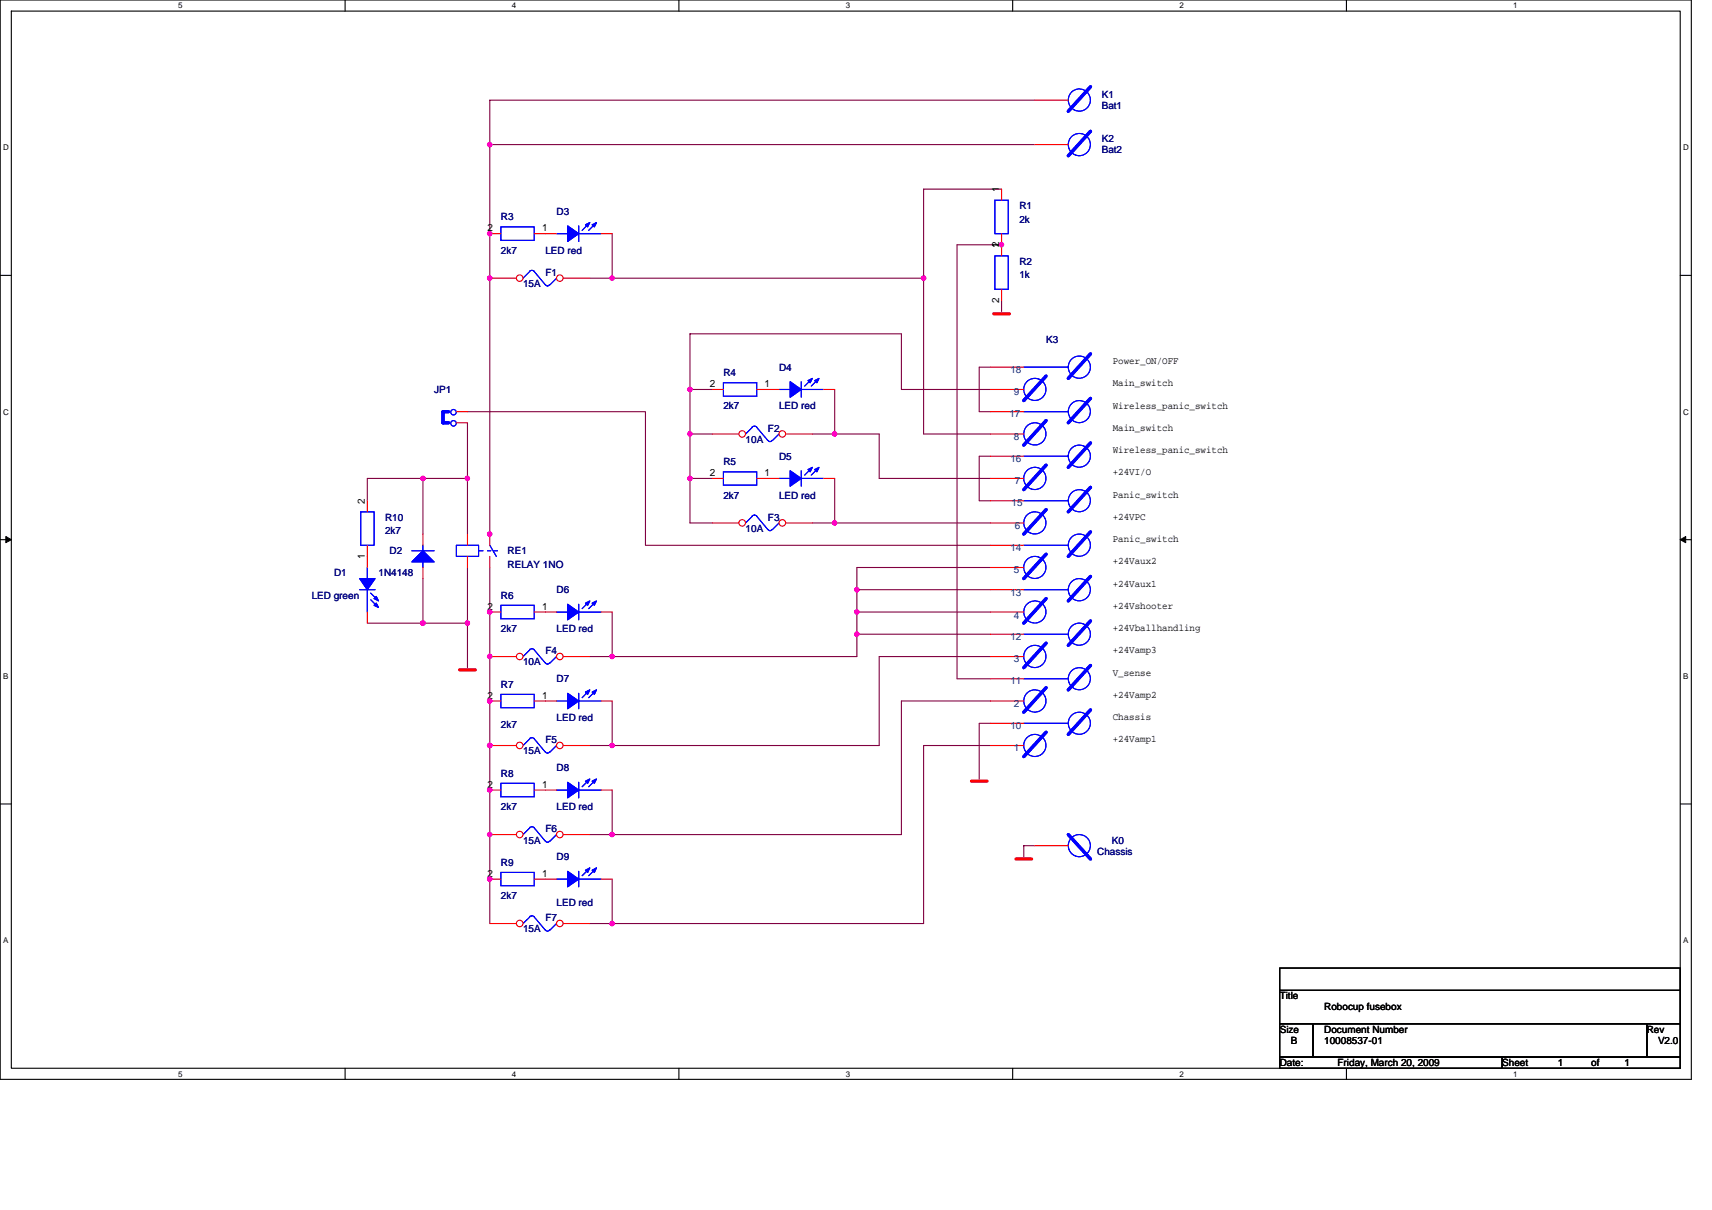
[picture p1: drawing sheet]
<svg xmlns="http://www.w3.org/2000/svg" width="297mm" height="210mm" viewBox="0 0 297 210" stroke-linecap="round" stroke-linejoin="round" font-family="sans-serif">
<path d="M0 0h293.5v187.2h-293.5zM2 1.9h289.5v183.4h-289.5z" fill="none" stroke="#000" stroke-width=".19"/>
<g fill="#fff">
<path d="M30.9 .2h.8v1.6h-.8z"/>
<path d="M30.9 185.5h.8v1.6h-.8z"/>
</g>
<path d="M59.9 0v1.9M59.9 185.3v1.9" fill="none" stroke="#000" stroke-width=".19"/>
<g fill="#fff">
<path d="M88.8 .2h.8v1.6h-.8z"/>
<path d="M88.8 185.5h.8v1.6h-.8z"/>
</g>
<path d="M117.8 0v1.9M117.8 185.3v1.9" fill="none" stroke="#000" stroke-width=".19"/>
<g fill="#fff">
<path d="M146.7 .2h.8v1.6h-.8z"/>
<path d="M146.7 185.5h.8v1.6h-.8z"/>
</g>
<path d="M175.7 0v1.9M175.7 185.3v1.9" fill="none" stroke="#000" stroke-width=".19"/>
<g fill="#fff">
<path d="M204.7 .2h.7v1.6h-.7z"/>
<path d="M204.7 185.5h.7v1.6h-.7z"/>
</g>
<path d="M233.6 0v1.9M233.6 185.3v1.9" fill="none" stroke="#000" stroke-width=".19"/>
<g fill="#fff">
<path d="M262.6 .2h.7v1.6h-.7z"/>
<path d="M262.6 185.5h.7v1.6h-.7z"/>
<path d="M.5 24.8h1v1.6h-1z"/>
<path d="M292 24.8h1v1.6h-1z"/>
<path d="M.5 70.7h1v1.5h-1z"/>
<path d="M292 70.7h1v1.5h-1z"/>
</g>
<path d="M0 47.8h2M291.5 47.8h2" fill="none" stroke="#000" stroke-width=".19"/>
<g fill="#fff">
<path d="M.5 116.5h.9v1.6h-.9z"/>
<path d="M292 116.5h.9v1.6h-.9z"/>
</g>
<path d="M0 93.6h2M291.5 93.6h2" fill="none" stroke="#000" stroke-width=".19"/>
<path d="M1 93.1l1 .5-1 .5zM291.5 93.6l1-.5v1z" fill="#000" stroke="#000" stroke-width=".17"/>
<g fill="#fff">
<path d="M.5 162.4h.9v1.5h-.9z"/>
<path d="M292 162.4h.9v1.5h-.9z"/>
</g>
<path d="M0 139.5h2M291.5 139.5h2M222 167.9h69.5v3.9h-69.5zM222 171.8h69.5v5.8h-69.5zM222 177.6h5.8v5.8h-5.8zM227.8 177.6h57.9v5.8h-57.9zM285.7 177.6h5.8v5.8h-5.8zM222 183.4h38.6v1.9h-38.6zM260.6 183.4h30.9v1.9h-30.9z" fill="none" stroke="#000" stroke-width=".19"/>
<g fill="none" stroke="#800040" stroke-width=".19">
<path d="M179.6 17.4h-94.6v75.2M85 25.1h94.6M173.8 32.8h-13.6v42.5h11.6M102.3 48.3h57.9M106.2 40.5v7.8M173.8 52.1v1.9M173.8 42.5h-7.8v75.3h5.8M81.1 71.4h30.9v23.2h59.8M81.1 73.3v19.3M119.7 75.3h3.9M119.7 67.6h3.9M140.9 75.3h11.6v7.7h19.3"/>
<path d="M144.8 67.6v7.7M171.8 67.6h-15.4v-9.7h-36.7v32.8h3.9M171.8 63.7h-1.9v7.7h1.9M171.8 79.1h-1.9v7.8h1.9M73.4 83v9.6M81.1 83h-17.4v3.9M81.1 98.4v17.4M85 98.4v61.8M119.7 83h3.9M140.9 90.7h30.9M144.8 83v7.7M171.8 98.4h-23.1v15.5h-46.4"/>
<path d="M63.7 108.1h17.4M73.4 100.4v7.7M106.2 106.2v7.7M148.7 102.3h23.1M148.7 106.2h23.1M148.7 110h23.1M171.8 113.9h-19.3v15.4h-50.2M106.2 121.6v7.7M106.2 137.1v7.7M171.8 129.3h-11.6v30.9h-57.9M171.8 121.6h-15.4v23.2h-54.1M171.8 125.5h-1.9v9.6"/>
<path d="M106.2 152.5v7.7M179.6 146.7h-2v1.9"/>
</g>
<g fill="#f0f" stroke="#f0f" stroke-width=".19">
<circle cx="73.4" cy="108.1" r=".38"/>
<circle cx="106.2" cy="160.2" r=".38"/>
<circle cx="85" cy="129.3" r=".38"/>
<circle cx="85" cy="121.6" r=".38"/>
<circle cx="85" cy="144.8" r=".38"/>
<circle cx="85" cy="137" r=".38"/>
<circle cx="106.2" cy="129.3" r=".38"/>
<circle cx="106.2" cy="144.8" r=".38"/>
<circle cx="85" cy="106.2" r=".38"/>
<circle cx="106.2" cy="113.9" r=".38"/>
<circle cx="85" cy="25.1" r=".38"/>
<circle cx="119.7" cy="67.6" r=".38"/>
<circle cx="85" cy="152.5" r=".38"/>
<circle cx="144.8" cy="75.3" r=".38"/>
<circle cx="85" cy="113.9" r=".38"/>
<circle cx="81.1" cy="108.1" r=".38"/>
<circle cx="119.7" cy="75.3" r=".38"/>
<circle cx="119.7" cy="83" r=".38"/>
<circle cx="81.1" cy="83" r=".38"/>
<circle cx="73.4" cy="83" r=".38"/>
<circle cx="160.3" cy="48.2" r=".38"/>
<circle cx="106.2" cy="48.2" r=".38"/>
<circle cx="85" cy="92.6" r=".38"/>
<circle cx="85" cy="48.2" r=".38"/>
<circle cx="144.8" cy="90.7" r=".38"/>
<circle cx="148.7" cy="106.2" r=".38"/>
<circle cx="148.7" cy="102.3" r=".38"/>
<circle cx="173.8" cy="42.4" r=".38"/>
<circle cx="85" cy="40.5" r=".38"/>
<circle cx="148.7" cy="110" r=".38"/>
</g>
<path d="M172.4 54.4h2.7M79.8 116.2h2.7M168.6 135.5h2.7M176.3 149h2.7" fill="none" stroke="#f00" stroke-width=".57"/>
<g fill="none" stroke="#00f" stroke-width=".19">
<path d="M172.6 34.7h2.3v5.8h-2.3zM79.2 94.6h3.8v1.9h-3.8zM83 95.5h.8M84.6 95.5h.6M85 94.6l1.1 1.9M85.7 95.5h.6M125.5 81.9h5.8v2.3h-5.8zM91.9 112.7l.4-.2 .4 .2M91.9 112.7l-1.1 1.2M92.7 112.7l1.9 2.3M94.7 115a.38 .38 0 0 0 .3 .2 .38 .38 0 0 0 .3-.2M96.6 113.9l-1.2 1.1"/>
<circle cx="78.7" cy="73.4" r=".48"/>
<circle cx="78.7" cy="71.5" r=".48"/>
</g>
<path d="M173.8 32.8v1.9M173.8 40.5v2M79.2 71.4h1.9M79.2 73.3h1.9M81.1 92.6v2M81.1 96.5v1.9M85 92.6v2M85 96.5v1.9M123.6 83h1.9M131.3 83h1.9" fill="none" stroke="#f00" stroke-width=".19"/>
<path d="M77.8 71.4h-.9v1.9h.9" fill="none" stroke="#00f" stroke-width=".57"/>
<circle cx="90.2" cy="113.9" r=".57" fill="#fff" stroke="#f00" stroke-width=".19"/>
<path d="M85 113.9h4.6" fill="none" stroke="#f00" stroke-width=".19"/>
<circle cx="97.1" cy="113.9" r=".57" fill="#fff" stroke="#f00" stroke-width=".19"/>
<path d="M133.2 83h2M142.9 83h1.9M97.7 113.9h4.6" fill="none" stroke="#f00" stroke-width=".19"/>
<path d="M135.2 83h1.9M139 81.7v2.6M139 83h3.9M140.8 81.3l-1.2 1.1M141.9 81.3l-1.1 1.1M91.9 143.6l.4-.2 .4 .2M91.9 143.6l-1.1 1.2M92.7 143.6l1.9 2.3M94.7 145.9a.38 .38 0 0 0 .3 .2 .38 .38 0 0 0 .3-.2M96.6 144.8l-1.2 1.1" fill="none" stroke="#00f" stroke-width=".19"/>
<g fill="#00f" stroke="#00f" stroke-width=".19">
<path d="M137.1 81.7l1.9 1.3-1.9 1.3z" fill-rule="evenodd"/>
<path d="M141.3 81.4l.8-.3-.4 .8z" fill-rule="evenodd"/>
<path d="M140.2 81.4l.7-.3-.3 .8z" fill-rule="evenodd"/>
<path d="M137.1 81.7l1.9 1.3-1.9 1.3z" fill-rule="evenodd"/>
<path d="M141.3 81.4l.8-.3-.4 .8z" fill-rule="evenodd"/>
<path d="M140.2 81.4l.7-.3-.3 .8z" fill-rule="evenodd"/>
</g>
<circle cx="90.2" cy="144.8" r=".57" fill="#fff" stroke="#f00" stroke-width=".19"/>
<path d="M85 144.8h4.6" fill="none" stroke="#f00" stroke-width=".19"/>
<circle cx="97.1" cy="144.8" r=".57" fill="#fff" stroke="#f00" stroke-width=".19"/>
<g fill="none" stroke="#f00" stroke-width=".19">
<path d="M179.6 17.4h5.8M179.6 25.1h5.8M85 40.5h1.9M92.7 40.5h1.9M123.6 67.6h1.9M131.3 67.6h1.9M63.7 86.9v1.9M63.7 94.6v1.9M85 121.6h1.9M85 137.1h1.9M92.7 121.6h1.9M92.7 137.1h1.9"/>
<path d="M97.7 144.8h4.6M179.6 146.7h5.8"/>
</g>
<g fill="none" stroke="#00f" stroke-width=".19">
<path d="M86.9 39.4h5.8v2.3h-5.8zM125.5 66.4h5.8v2.3h-5.8zM62.6 88.8h2.3v5.8h-2.3zM130.5 89.5l.4-.1 .4 .1M130.5 89.6l-1.1 1.1M131.3 89.6l1.9 2.3M133.3 91.8a.38 .38 0 0 0 .3 .3 .38 .38 0 0 0 .3-.3M135.2 90.7l-1.2 1.2M86.9 120.5h5.8v2.3h-5.8zM86.9 135.9h5.8v2.3h-5.8z"/>
<circle cx="187.3" cy="17.4" r="1.92"/>
<circle cx="187.3" cy="25.1" r="1.92"/>
<circle cx="187.3" cy="146.7" r="1.92"/>
</g>
<path d="M189.2 15l-3.8 4.3M189.2 22.8l-3.8 4.2M185.4 144.8l3.8 4.2" fill="none" stroke="#00f" stroke-width=".57"/>
<circle cx="128.8" cy="90.7" r=".57" fill="#fff" stroke="#f00" stroke-width=".19"/>
<path d="M123.6 90.7h4.6" fill="none" stroke="#f00" stroke-width=".19"/>
<circle cx="135.7" cy="90.7" r=".57" fill="#fff" stroke="#f00" stroke-width=".19"/>
<path d="M136.3 90.7h4.6" fill="none" stroke="#f00" stroke-width=".19"/>
<path d="M91.9 128.1l.4-.1 .4 .1M91.9 128.2l-1.1 1.1M92.7 128.2l1.9 2.3M94.7 130.5a.38 .38 0 0 0 .3 .2 .38 .38 0 0 0 .3-.2M96.6 129.3l-1.2 1.2" fill="none" stroke="#00f" stroke-width=".19"/>
<circle cx="90.2" cy="129.3" r=".57" fill="#fff" stroke="#f00" stroke-width=".19"/>
<path d="M85 129.3h4.6" fill="none" stroke="#f00" stroke-width=".19"/>
<circle cx="97.1" cy="129.3" r=".57" fill="#fff" stroke="#f00" stroke-width=".19"/>
<path d="M97.7 129.3h4.6M85 152.5h1.9M92.7 152.5h1.9" fill="none" stroke="#f00" stroke-width=".19"/>
<path d="M130.5 74.1l.4-.2 .4 .2M130.5 74.1l-1.1 1.2M131.3 74.1l1.9 2.3M133.3 76.4a.38 .38 0 0 0 .3 .2 .38 .38 0 0 0 .3-.2M135.2 75.3l-1.2 1.1M86.9 151.3h5.8v2.3h-5.8z" fill="none" stroke="#00f" stroke-width=".19"/>
<circle cx="128.8" cy="75.3" r=".57" fill="#fff" stroke="#f00" stroke-width=".19"/>
<path d="M123.6 75.3h4.6" fill="none" stroke="#f00" stroke-width=".19"/>
<circle cx="135.7" cy="75.3" r=".57" fill="#fff" stroke="#f00" stroke-width=".19"/>
<g fill="none" stroke="#f00" stroke-width=".19">
<path d="M94.6 40.5h2M104.3 40.5h1.9M133.2 67.6h2M136.3 75.3h4.6M142.9 67.6h1.9M63.7 96.5v1.9M63.7 106.2v1.9M85 106.2h1.9M92.7 106.2h1.9M94.6 121.6h2M94.6 137.1h2M104.3 121.6h1.9"/>
<path d="M104.3 137.1h1.9"/>
</g>
<g fill="none" stroke="#00f" stroke-width=".19">
<path d="M100.4 39.2v2.7M102.1 38.8l-1.1 1.2M103.3 38.8l-1.2 1.2M96.6 40.5h1.9M100.4 40.5h3.9M135.2 67.6h1.9M139 66.2v2.7M139 67.6h3.9M140.8 65.8l-1.2 1.2M141.9 65.8l-1.1 1.2M63.7 98.4v2M62.4 102.3h2.7"/>
<path d="M63.7 102.3v3.9M64.3 102.9l1.2 1.1M64.3 104l1.2 1.2M86.9 105h5.8v2.3h-5.8zM102.1 119.9l-1.1 1.1M103.3 119.9l-1.2 1.1M96.6 121.6h1.9M96.6 137.1h1.9M100.4 120.3v2.7M100.4 135.7v2.7M100.4 121.6h3.9M100.4 137.1h3.9"/>
<path d="M102.1 135.3l-1.1 1.2M103.3 135.3l-1.2 1.2M91.9 159l.4-.1 .4 .1M91.9 159.1l-1.1 1.1M92.7 159.1l1.9 2.3M94.7 161.3a.38 .38 0 0 0 .3 .2 .38 .38 0 0 0 .3-.2M96.6 160.2l-1.2 1.2"/>
</g>
<g fill="#00f" stroke="#00f" stroke-width=".19">
<path d="M137.1 66.2l1.9 1.4-1.9 1.3z" fill-rule="evenodd"/>
<path d="M141.3 66l.8-.4-.4 .8z" fill-rule="evenodd"/>
<path d="M140.2 66l.7-.4-.3 .8z" fill-rule="evenodd"/>
<path d="M137.1 66.2l1.9 1.4-1.9 1.3z" fill-rule="evenodd"/>
<path d="M141.3 66l.8-.4-.4 .8z" fill-rule="evenodd"/>
<path d="M140.2 66l.7-.4-.3 .8z" fill-rule="evenodd"/>
<path d="M98.5 120.3l1.9 1.3-1.9 1.4z" fill-rule="evenodd"/>
<path d="M102.7 120.1l.8-.4-.4 .8z" fill-rule="evenodd"/>
<path d="M101.6 120.1l.7-.4-.3 .8z" fill-rule="evenodd"/>
<path d="M98.5 120.3l1.9 1.3-1.9 1.4z" fill-rule="evenodd"/>
<path d="M102.7 120.1l.8-.4-.4 .8z" fill-rule="evenodd"/>
<path d="M101.6 120.1l.7-.4-.3 .8z" fill-rule="evenodd"/>
<path d="M98.5 39.2l1.9 1.3-1.9 1.4z" fill-rule="evenodd"/>
<path d="M102.7 39l.8-.4-.4 .8z" fill-rule="evenodd"/>
<path d="M101.6 39l.7-.4-.3 .8z" fill-rule="evenodd"/>
<path d="M98.5 39.2l1.9 1.3-1.9 1.4z" fill-rule="evenodd"/>
<path d="M102.7 39l.8-.4-.4 .8z" fill-rule="evenodd"/>
<path d="M101.6 39l.7-.4-.3 .8z" fill-rule="evenodd"/>
<path d="M62.4 100.4h2.7l-1.4 1.9z" fill-rule="evenodd"/>
<path d="M65.3 104.6l.4 .8-.8-.4z" fill-rule="evenodd"/>
<path d="M64.9 103.8l.4-.3 .4 .7z" fill-rule="evenodd"/>
<path d="M62.4 100.4h2.7l-1.4 1.9z" fill-rule="evenodd"/>
<path d="M65.3 104.6l.4 .8-.8-.4z" fill-rule="evenodd"/>
<path d="M64.9 103.8l.4-.3 .4 .7z" fill-rule="evenodd"/>
<path d="M98.5 135.7l1.9 1.4-1.9 1.3z" fill-rule="evenodd"/>
<path d="M102.7 135.5l.8-.4-.4 .8z" fill-rule="evenodd"/>
<path d="M101.6 135.5l.7-.4-.3 .8z" fill-rule="evenodd"/>
<path d="M98.5 135.7l1.9 1.4-1.9 1.3z" fill-rule="evenodd"/>
<path d="M102.7 135.5l.8-.4-.4 .8z" fill-rule="evenodd"/>
<path d="M101.6 135.5l.7-.4-.3 .8z" fill-rule="evenodd"/>
</g>
<circle cx="90.2" cy="160.2" r=".57" fill="#fff" stroke="#f00" stroke-width=".19"/>
<path d="M85 160.2h4.6" fill="none" stroke="#f00" stroke-width=".19"/>
<circle cx="97.1" cy="160.2" r=".57" fill="#fff" stroke="#f00" stroke-width=".19"/>
<path d="M94.6 106.2h2M104.3 106.2h1.9M94.6 152.5h2M104.3 152.5h1.9M97.7 160.2h4.6" fill="none" stroke="#f00" stroke-width=".19"/>
<g fill="none" stroke="#00f" stroke-width=".19">
<path d="M91.9 47.1l.4-.2 .4 .2M91.9 47.1l-1.1 1.2M92.7 47.1l1.9 2.3M94.7 49.4a.38 .38 0 0 0 .3 .2 .38 .38 0 0 0 .3-.2M96.6 48.3l-1.2 1.1M96.6 106.2h1.9M100.4 104.8v2.7M100.4 106.2h3.9M102.1 104.4l-1.1 1.2M103.3 104.4l-1.2 1.2M96.6 152.5h1.9M100.4 151.2v2.6"/>
<path d="M100.4 152.5h3.9M102.1 150.8l-1.1 1.1M103.3 150.8l-1.2 1.1"/>
</g>
<g fill="#00f" stroke="#00f" stroke-width=".19">
<path d="M98.5 151.2l1.9 1.3-1.9 1.3z" fill-rule="evenodd"/>
<path d="M102.7 151l.8-.4-.4 .7z" fill-rule="evenodd"/>
<path d="M101.6 151l.7-.4-.3 .7z" fill-rule="evenodd"/>
<path d="M98.5 151.2l1.9 1.3-1.9 1.3z" fill-rule="evenodd"/>
<path d="M102.7 151l.8-.4-.4 .7z" fill-rule="evenodd"/>
<path d="M101.6 151l.7-.4-.3 .7z" fill-rule="evenodd"/>
<path d="M98.5 104.8l1.9 1.4-1.9 1.3z" fill-rule="evenodd"/>
<path d="M102.7 104.6l.8-.4-.4 .8z" fill-rule="evenodd"/>
<path d="M101.6 104.6l.7-.4-.3 .8z" fill-rule="evenodd"/>
<path d="M98.5 104.8l1.9 1.4-1.9 1.3z" fill-rule="evenodd"/>
<path d="M102.7 104.6l.8-.4-.4 .8z" fill-rule="evenodd"/>
<path d="M101.6 104.6l.7-.4-.3 .8z" fill-rule="evenodd"/>
</g>
<circle cx="90.2" cy="48.2" r=".57" fill="#fff" stroke="#f00" stroke-width=".19"/>
<path d="M85 48.3h4.6" fill="none" stroke="#f00" stroke-width=".19"/>
<circle cx="97.1" cy="48.2" r=".57" fill="#fff" stroke="#f00" stroke-width=".19"/>
<g fill="none" stroke="#f00" stroke-width=".19">
<path d="M97.7 48.3h4.6M173.8 42.5v1.9M173.8 50.2v1.9M171.8 75.3h5.8M171.8 67.6h5.8M171.8 79.1h5.8M171.8 71.4h5.8M171.8 63.7h5.8M73.4 92.6v2M73.4 98.4v2M171.8 98.4h5.8M171.8 90.7h5.8"/>
<path d="M171.8 83h5.8M171.8 94.6h5.8M171.8 86.9h5.8M171.8 113.9h5.8M171.8 106.2h5.8M171.8 117.8h5.8M171.8 110h5.8M171.8 102.3h5.8M171.8 129.3h5.8M171.8 121.6h5.8M171.8 125.5h5.8"/>
</g>
<g fill="none" stroke="#00f" stroke-width=".19">
<path d="M172.6 44.4h2.3v5.8h-2.3zM177.6 79.1h7.8M177.6 71.4h7.8M177.6 63.7h7.8M71.5 95.5h3.8M73.4 94.6v.9M73.4 97.5v.9M177.6 94.6h7.8M177.6 86.9h7.8M177.6 117.8h7.8M177.6 110h7.8M177.6 102.3h7.8"/>
<path d="M177.6 125.5h7.8"/>
<circle cx="179.6" cy="75.3" r="1.93"/>
<circle cx="179.6" cy="67.6" r="1.92"/>
<circle cx="187.3" cy="63.7" r="1.92"/>
<circle cx="187.3" cy="71.4" r="1.92"/>
<circle cx="187.3" cy="79.1" r="1.92"/>
<circle cx="179.6" cy="83" r="1.93"/>
<circle cx="179.6" cy="90.7" r="1.92"/>
<circle cx="179.6" cy="98.4" r="1.92"/>
<circle cx="187.3" cy="94.6" r="1.92"/>
<circle cx="187.3" cy="86.9" r="1.92"/>
<circle cx="179.6" cy="113.9" r="1.93"/>
<circle cx="179.6" cy="106.2" r="1.92"/>
<circle cx="187.3" cy="102.3" r="1.92"/>
<circle cx="187.3" cy="110" r="1.92"/>
<circle cx="187.3" cy="117.7" r="1.92"/>
<circle cx="179.6" cy="121.6" r="1.93"/>
<circle cx="179.6" cy="129.3" r="1.92"/>
<circle cx="187.3" cy="125.5" r="1.92"/>
</g>
<g fill="#00f" stroke="#00f" stroke-width=".19">
<path d="M71.5 97.5l1.9-2 1.9 2z" fill-rule="evenodd"/>
<path d="M71.5 97.5l1.9-2 1.9 2z" fill-rule="evenodd"/>
</g>
<g fill="none" stroke="#00f" stroke-width=".57">
<path d="M181.5 73l-3.9 4.2M181.5 65.2l-3.9 4.3M189.2 76.8l-3.8 4.3M189.2 69.1l-3.8 4.2M189.2 61.4l-3.8 4.2M181.5 96.1l-3.9 4.3M181.5 88.4l-3.9 4.2M181.5 80.7l-3.9 4.2M189.2 92.3l-3.8 4.2M189.2 100l-3.8 4.2M189.2 84.5l-3.8 4.3M181.5 119.3l-3.9 4.2"/>
<path d="M181.5 111.6l-3.9 4.2M181.5 103.8l-3.9 4.3M189.2 107.7l-3.8 4.3M189.2 115.4l-3.8 4.3M181.5 127l-3.9 4.3M189.2 123.1l-3.8 4.3"/>
</g>
<g fill="#f0f" stroke="#f0f" stroke-width=".19">
<circle cx="73.4" cy="108.1" r=".38"/>
<circle cx="106.2" cy="160.2" r=".38"/>
<circle cx="85" cy="129.3" r=".38"/>
<circle cx="85" cy="121.6" r=".38"/>
<circle cx="85" cy="144.8" r=".38"/>
<circle cx="85" cy="137" r=".38"/>
<circle cx="106.2" cy="129.3" r=".38"/>
<circle cx="106.2" cy="144.8" r=".38"/>
<circle cx="85" cy="106.2" r=".38"/>
<circle cx="106.2" cy="113.9" r=".38"/>
<circle cx="85" cy="25.1" r=".38"/>
<circle cx="119.7" cy="67.6" r=".38"/>
<circle cx="85" cy="152.5" r=".38"/>
<circle cx="144.8" cy="75.3" r=".38"/>
<circle cx="85" cy="113.9" r=".38"/>
<circle cx="81.1" cy="108.1" r=".38"/>
<circle cx="119.7" cy="75.3" r=".38"/>
<circle cx="119.7" cy="83" r=".38"/>
<circle cx="81.1" cy="83" r=".38"/>
<circle cx="73.4" cy="83" r=".38"/>
<circle cx="160.3" cy="48.2" r=".38"/>
<circle cx="106.2" cy="48.2" r=".38"/>
<circle cx="85" cy="92.6" r=".38"/>
<circle cx="85" cy="48.2" r=".38"/>
<circle cx="144.8" cy="90.7" r=".38"/>
<circle cx="148.7" cy="106.2" r=".38"/>
<circle cx="148.7" cy="102.3" r=".38"/>
<circle cx="173.8" cy="42.4" r=".38"/>
<circle cx="85" cy="40.5" r=".38"/>
<circle cx="148.7" cy="110" r=".38"/>
</g>
<g font-size="1.7" fill="#000080">
<text x="191.2" y="17">K1</text>
<text x="191.2" y="18.9">Bat1</text>
<text x="191.2" y="24.7">K2</text>
<text x="191.2" y="26.6">Bat2</text>
<text x="86.9" y="38.2">R3</text>
<text x="96.6" y="37.3">D3</text>
<text x="176.9" y="36.3">R1</text>
<text x="176.9" y="38.6">2k</text>
<text x="86.9" y="44">2k7</text>
<text x="94.6" y="47.9">F1</text>
<text x="94.6" y="44">LED red</text>
<text x="176.9" y="45.9">R2</text>
<text x="90.8" y="49.8">15A</text>
<text x="176.9" y="48.3">1k</text>
<text x="181.5" y="59.5">K3</text>
<text x="125.5" y="65.2">R4</text>
<text x="135.2" y="64.3">D4</text>
<text x="75.3" y="68.1">JP1</text>
<text x="125.5" y="71">2k7</text>
<text x="135.2" y="71">LED red</text>
<text x="129.4" y="76.8">10A</text>
<text x="133.2" y="74.9">F2</text>
<text x="125.5" y="80.7">R5</text>
<text x="135.2" y="79.7">D5</text>
<text x="125.5" y="86.5">2k7</text>
<text x="135.2" y="86.5">LED red</text>
<text x="66.8" y="90.3">R10</text>
<text x="66.8" y="92.6">2k7</text>
<text x="129.4" y="92.3">10A</text>
<text x="133.2" y="90.3">F3</text>
<text x="58" y="100">D1</text>
<text x="65.7" y="100">1N4148</text>
<text x="67.6" y="96.1">D2</text>
<text x="88.1" y="96.1">RE1</text>
<text x="88.1" y="98.4">RELAY 1NO</text>
<text x="54.1" y="103.8">LED green</text>
<text x="86.9" y="103.8">R6</text>
<text x="96.6" y="102.9">D6</text>
<text x="86.9" y="109.6">2k7</text>
<text x="94.6" y="113.5">F4</text>
<text x="96.6" y="109.6">LED red</text>
<text x="86.9" y="119.3">R7</text>
<text x="90.8" y="115.4">10A</text>
<text x="96.6" y="118.3">D7</text>
<text x="96.6" y="125.1">LED red</text>
<text x="86.9" y="126.2">2k7</text>
<text x="90.8" y="130.9">15A</text>
<text x="94.6" y="128.9">F5</text>
<text x="86.9" y="134.7">R8</text>
<text x="96.6" y="133.8">D8</text>
<text x="86.9" y="140.5">2k7</text>
<text x="96.6" y="140.5">LED red</text>
<text x="90.8" y="146.3">15A</text>
<text x="94.6" y="144.4">F6</text>
<text x="96.6" y="149.2">D9</text>
<text x="190.4" y="148.3">Chassis</text>
<text x="192.9" y="146.3">K0</text>
<text x="86.9" y="150.2">R9</text>
<text x="86.9" y="156">2k7</text>
<text x="90.8" y="161.8">15A</text>
<text x="94.6" y="159.8">F7</text>
<text x="96.6" y="157.1">LED red</text>
</g>
<g font-size="1.7">
<text x="173.4" y="33.4" transform="rotate(-90 173.4 33.4)">1</text>
<text x="84.6" y="40.1">2</text>
<text x="94" y="40.1">1</text>
<text x="173.4" y="43" transform="rotate(-90 173.4 43)">12</text>
<text x="173.4" y="52.5" transform="rotate(-90 173.4 52.5)">2</text>
<text x="193.1" y="63.1">Power_ON/OFF</text>
<text x="123.2" y="67.2">2</text>
<text x="132.6" y="67.2">1</text>
<text x="193.1" y="67">Main_switch</text>
<text x="193.1" y="70.9">Wireless_panic_switch</text>
<text x="193.1" y="74.7">Main_switch</text>
<text x="123.2" y="82.6">2</text>
<text x="132.6" y="82.6">1</text>
<text x="193.1" y="82.4">+24VI/O</text>
<text x="193.1" y="78.6">Wireless_panic_switch</text>
<text x="63.3" y="87.4" transform="rotate(-90 63.3 87.4)">2</text>
<text x="193.1" y="86.3">Panic_switch</text>
<text x="193.1" y="94">Panic_switch</text>
<text x="193.1" y="90.2">+24VPC</text>
<text x="63.3" y="96.9" transform="rotate(-90 63.3 96.9)">1</text>
<text x="193.1" y="101.7">+24Vaux1</text>
<text x="193.1" y="97.9">+24Vaux2</text>
<text x="84.6" y="105.8">2</text>
<text x="94" y="105.8">1</text>
<text x="193.1" y="105.6">+24Vshooter</text>
<text x="193.1" y="113.3">+24Vamp3</text>
<text x="193.1" y="109.5">+24Vballhandling</text>
<text x="193.1" y="117.2">V_sense</text>
<text x="84.6" y="121.2">2</text>
<text x="94" y="121.2">1</text>
<text x="193.1" y="124.9">Chassis</text>
<text x="193.1" y="121.1">+24Vamp2</text>
<text x="193.1" y="128.8">+24Vamp1</text>
<text x="84.6" y="136.7">2</text>
<text x="94" y="136.7">1</text>
<text x="84.6" y="152.1">2</text>
<text x="94" y="152.1">1</text>
<text x="222" y="173.4">Title</text>
<text x="222" y="179.1">Size</text>
<text x="229.8" y="179.1">Document Number</text>
<text x="229.8" y="175.3">Robocup fusebox</text>
<text x="285.7" y="179.1">Rev</text>
<text x="222" y="184.9">Date:</text>
<text x="224" y="181.1">B</text>
<text x="229.8" y="181.1">10008537-01</text>
<text x="232.1" y="184.9">Friday, March 20, 2009</text>
<text x="260.6" y="184.9">Sheet</text>
<text x="270.3" y="184.9">1</text>
<text x="276.1" y="184.9">of</text>
<text x="281.9" y="184.9">1</text>
<text x="287.7" y="181.1">V2.0</text>
</g>
<g font-size="1.7" fill="#004080">
<text x="175.3" y="64.7">18</text>
<text x="175.9" y="68.5">9</text>
<text x="175.1" y="72.4">17</text>
<text x="175.9" y="76.2">8</text>
<text x="175.3" y="80.1">16</text>
<text x="176.1" y="84">7</text>
<text x="175.5" y="87.8">15</text>
<text x="175.3" y="95.5">14</text>
<text x="176.1" y="91.7">6</text>
<text x="175.9" y="99.4">5</text>
<text x="175.3" y="103.5">13</text>
<text x="175.9" y="107.3">4</text>
<text x="175.3" y="111">12</text>
<text x="175.3" y="118.7">11</text>
<text x="175.9" y="114.9">3</text>
<text x="175.9" y="122.6">2</text>
<text x="175.3" y="126.4">10</text>
<text x="175.9" y="130.3">1</text>
</g>
<g font-size="1.4">
<text x="30.9" y="1.5">5</text>
<text x="88.8" y="1.5">4</text>
<text x="146.7" y="1.5">3</text>
<text x="204.7" y="1.5">2</text>
<text x="262.6" y="1.5">1</text>
<text x=".5" y="26.1">D</text>
<text x="292" y="26.1">D</text>
<text x=".5" y="71.9">C</text>
<text x="292" y="71.9">C</text>
<text x=".5" y="117.8">B</text>
<text x="292" y="117.8">B</text>
<text x=".5" y="163.6">A</text>
<text x="292" y="163.6">A</text>
<text x="30.9" y="186.8">5</text>
<text x="88.8" y="186.8">4</text>
<text x="146.7" y="186.8">3</text>
<text x="204.7" y="186.8">2</text>
<text x="262.6" y="186.8">1</text>
</g>
</svg>
